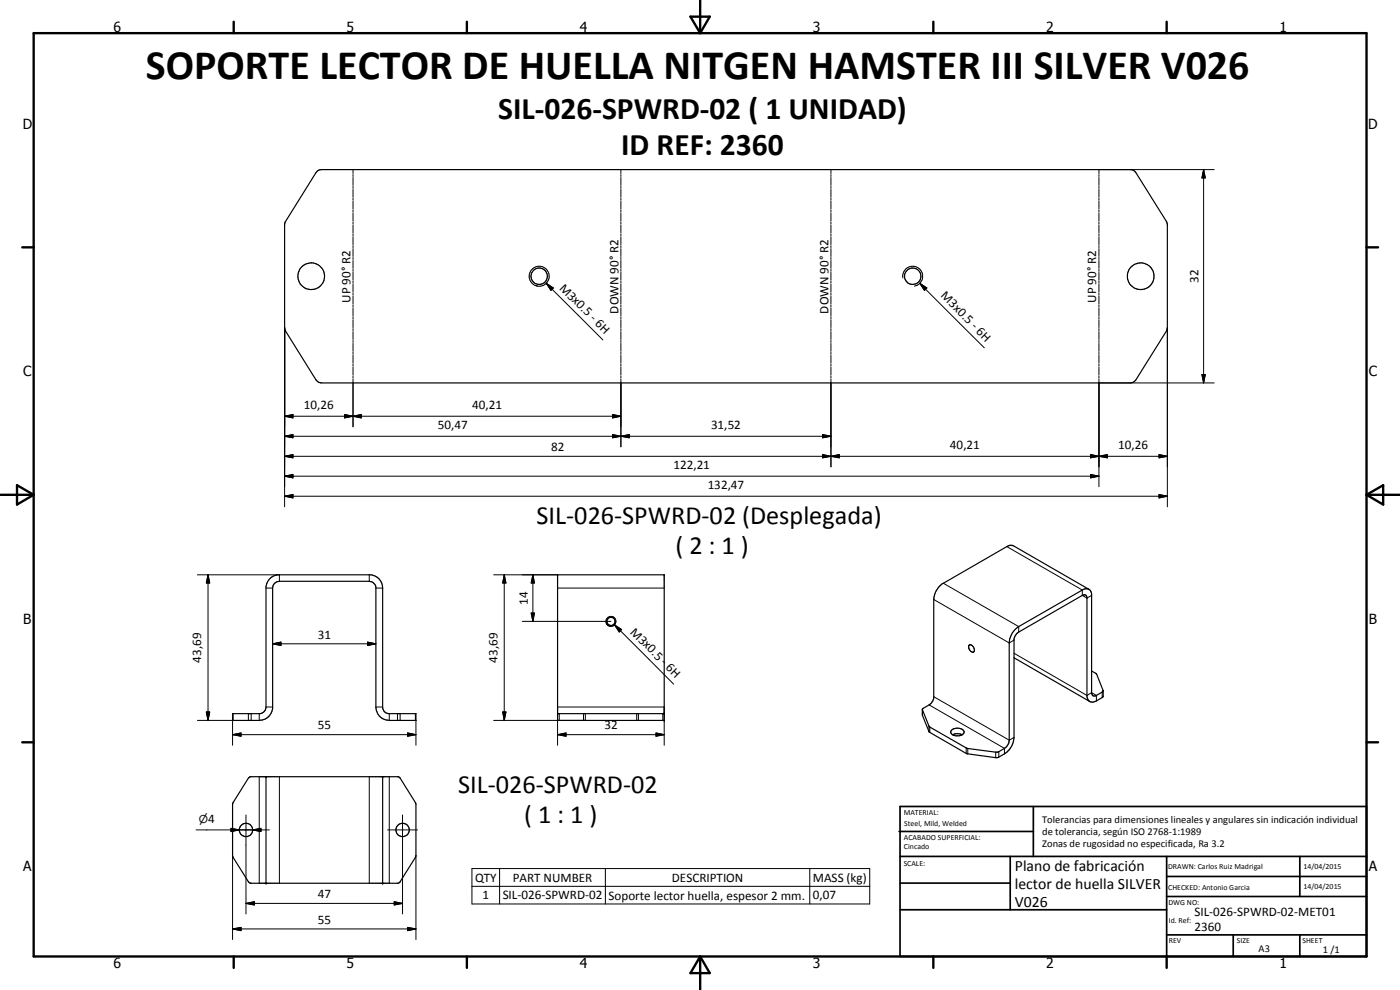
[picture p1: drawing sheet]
<svg xmlns="http://www.w3.org/2000/svg" width="420mm" height="297mm" viewBox="0 0 420 297" stroke-linecap="round" stroke-linejoin="round" font-family="sans-serif">
<g fill="none" stroke="#000" stroke-width=".35">
<path d="M95 51.6l.8-.6 .7-.1h242.7a1.78 1.78 0 0 1 1.7 .9l9.4 15.1v31.4l-.3 1.1-9.1 14.6-1 .8-243.4 .1-1-.3-.7-.6-9.3-14.9-.1-.5v-31.4l.1-.5zM80.8 173.8l1.1-.9 1.4-.4h28a4 4 0 0 1 3.5 3.9v36.1l.7 1.2 1 .4h8.3v2.1h-8a4 4 0 0 1-4-4.1v-36a2.17 2.17 0 0 0-2-1.7h-26.9a2.09 2.09 0 0 0-2.1 2v36.2a4.1 4.1 0 0 1-4 3.6h-8v-2.1h8.4a2.07 2.07 0 0 0 1.6-2v-36.2l.3-.9zM167.3 172.5h32v43.7h-32zM326.8 176.8l-23.1-13.2-1.5 .4-19.1 11a6.1 6.1 0 0 0-2.9 4.9v29.4a3.3 3.3 0 0 1-1.4 2.2l-1.9 1.2-.1 1.8 2.1 5.2 11.4 6.5 8.5 1.1 .8-.1 1.8-1a6.2 6.2 0 0 0 2.9-4.9v-29.5l.3-.9 1.1-1.2 19.1-11.1a.86 .86 0 0 1 1.4 .6v29.8a1.72 1.72 0 0 0 1 1.6 1.72 1.72 0 0 0 1.8-.3l1.9-1.1 .2-1.9M290.9 193.5a1.32 1.32 0 0 1 1.3 .7 1.32 1.32 0 0 1-.2 1.5 1.59 1.59 0 0 1-1.1-2.2zM304.3 197.4l22.8 13.1M167.3 214.1h32M327.6 201.3l1.5 1 2 5M331.1 207.3l-2.1 1.4a.89 .89 0 0 1-1 0 .89 .89 0 0 1-.4-.9v-29.5a1.66 1.66 0 0 0-1-1.6 1.66 1.66 0 0 0-1.8 .3l-19.1 11a6.1 6.1 0 0 0-2.8 4.9v29.2l-.2 .9-1 1.4-2.3 1.3-9.3-1.2-11.2-6.4-2.1-5.2M74.5 233.5l.7-.5 44.5 .1 .4 .4 4.7 7.8-.1 15.8-4.7 7.6-.5 .3h-44.3l-.7-.5-4.7-7.8v-15.4zM79.8 233v32M114.8 233v32"/>
<path d="M285.9 220.5a.98 .98 0 0 1-.5-1.2 .98 .98 0 0 1 1.1-.7 2.05 2.05 0 0 1 2.8 1.2l-.6 .7M285.9 220.5a3.1 3.1 0 0 1 2.8 0M285.9 220.5l.9 .3h1.1l.8-.3"/>
<circle cx="93.4" cy="82.9" r="4"/>
<circle cx="161.8" cy="82.9" r="2.47"/>
<circle cx="273.9" cy="82.9" r="2.46"/>
<circle cx="342.3" cy="82.9" r="4"/>
<circle cx="183.4" cy="186.4" r="1.24"/>
<circle cx="73.8" cy="249" r="2.01"/>
<circle cx="120.8" cy="249" r="1.99"/>
</g>
<g fill="none" stroke="#000" stroke-width=".3">
<path d="M105.9 50.9v1.2M105.9 52.4v.6M105.9 53.3v2.3M105.9 55.9v.6M105.9 56.8v2.4M105.9 59.5v.6M186.3 50.9v1.2M186.3 52.4v.6M186.3 53.3v2.3M186.3 55.9v.6M186.3 56.8v2.4M186.3 59.5v.6"/>
<path d="M249.4 50.9v1.2M249.4 52.4v.6M249.4 53.3v2.3M249.4 55.9v.6M249.4 56.8v2.4M249.4 59.5v.6M329.8 52.4v.6M329.8 53.3v2.3M329.8 55.9v.6M329.8 56.8v2.4M329.8 59.5v.6M361.2 50.9l.5 2.5h-1z"/>
<path d="M361.2 50.9v64M364.4 50.9h-34.6v1.2M105.9 60.4v2.3M105.9 63v.6M105.9 63.9v2.4M105.9 66.6v.6M105.9 67.5v2.3M105.9 70.1v.6M105.9 71v2.4M105.9 73.7v.6M105.9 74.6v2.4M105.9 77.3v.6"/>
<path d="M105.9 78.1v2.4M186.3 60.4v2.3M186.3 63v.6M186.3 63.9v2.4M186.3 66.6v.6M186.3 67.5v2.3M186.3 70.1v.6M186.3 71v2.4M186.3 73.7v.6M186.3 74.6v2.4M186.3 77.3v.6M186.3 78.1v2.4"/>
<path d="M249.4 60.4v2.3M249.4 63v.6M249.4 63.9v2.4M249.4 66.6v.6M249.4 67.5v2.3M249.4 70.1v.6M249.4 71v2.4M249.4 73.7v.6M249.4 74.6v2.4M249.4 77.3v.6M249.4 78.1v2.4M329.8 60.4v2.3"/>
<path d="M329.8 63v.6M329.8 63.9v2.4M329.8 66.6v.6M329.8 67.5v2.3M329.8 70.1v.6M329.8 71v2.4M329.8 73.7v.6M329.8 74.6v2.4M329.8 77.3v.6M329.8 78.1v2.4M85.4 98.3v53.8M105.9 80.8v.6"/>
<path d="M105.9 81.7v2.4M105.9 84.4v.6M105.9 85.3v2.3M105.9 87.9v.6M105.9 88.8v2.4M105.9 91.5v.6M105.9 92.4v2.3M105.9 95v.6M105.9 95.9v2.4M105.9 98.6v.6M105.9 99.5v2.4M161 85.8a3 3 0 0 0 3.7-3.5 3 3 0 0 0-4.8-1.8 3 3 0 0 0 .6 5.1l.8 .3"/>
<path d="M163.9 85l2.2 1.4-.8 .7zM163.9 85l17 17M186.3 80.8v.6M186.3 81.7v2.4M186.3 84.4v.6M186.3 85.3v2.3M186.3 87.9v.6M186.3 88.8v2.4M186.3 91.5v.6M186.3 92.4v2.3M186.3 95v.6M186.3 95.9v2.4"/>
<path d="M186.3 98.6v.6M186.3 99.5v2.4M249.4 80.8v.6M249.4 81.7v2.4M249.4 84.4v.6M249.4 85.3v2.3M249.4 87.9v.6M249.4 88.8v2.4M249.4 91.5v.6M249.4 92.4v2.3M249.4 95v.6M249.4 95.9v2.4"/>
<path d="M249.4 98.6v.6M249.4 99.5v2.4M271 83.4a3 3 0 0 1 2.4-3.5 3 3 0 0 1 3.5 2.5 3 3 0 0 1-2.5 3.5M276 85l2.2 1.4-.8 .7zM276 85l19.4 19.4M329.8 80.8v.6M329.8 81.7v2.4M329.8 84.4v.6M329.8 85.3v2.3M329.8 87.9v.6M329.8 88.8v2.4M329.8 91.5v.6"/>
<path d="M329.8 92.4v2.3M329.8 95v.6M329.8 95.9v2.4M329.8 98.6v.6M329.8 99.5v2.4M350.3 98.3v53.8M105.9 102.2v.5M105.9 103v2.4M105.9 105.7v.6M105.9 106.6v2.4M105.9 109.3v.6M105.9 110.2v2.3"/>
<path d="M105.9 112.8v.6M105.9 113.7v14.4M186.3 102.2v.5M186.3 103v2.4M186.3 105.7v.6M186.3 106.6v2.4M186.3 109.3v.6M186.3 110.2v2.3M186.3 112.8v.6M186.3 113.7v20.4M249.4 102.2v.5M249.4 103v2.4"/>
<path d="M249.4 105.7v.6M249.4 106.6v2.4M249.4 109.3v.6M249.4 110.2v2.3M249.4 112.8v.6M249.4 113.7v26.4M329.8 102.2v.5M329.8 103v2.4M329.8 105.7v.6M329.8 106.6v2.4M329.8 109.3v.6M329.8 110.2v2.3"/>
<path d="M329.8 112.8v.6M329.8 113.7v32.3M329.8 114.9h34.6M360.7 112.4h1l-.5 2.5zM85.4 124.9l2.5-.5v1zM85.4 130.9l2.5-.5v1zM85.4 136.9l2.5-.5v1zM85.4 124.9h100.9M85.4 130.9h164M85.4 136.9h264.9M103.4 124.4l2.5 .5-2.5 .5zM105.9 124.9l2.5-.5v1z"/>
<path d="M183.8 130.4l2.5 .5-2.5 .5zM183.8 124.4l2.5 .5-2.5 .5zM186.3 130.9l2.5-.5v1zM246.9 136.4l2.5 .5-2.5 .5zM246.9 130.4l2.5 .5-2.5 .5zM249.4 136.9l2.5-.5v1zM327.3 136.4l2.5 .5-2.5 .5zM329.8 136.9l2.5-.5v1zM347.8 136.4l2.5 .5-2.5 .5zM85.4 142.9l2.5-.5v1zM85.4 148.9l2.5-.5v1zM85.4 142.9h244.4"/>
<path d="M85.4 148.9h264.9M327.3 142.4l2.5 .5-2.5 .5zM347.8 148.4l2.5 .5-2.5 .5zM59.3 172.5h24.6v1.9M62.4 172.5l.5 2.4h-1zM62.4 172.5v43.7M79.8 176.4h2M110.8 172.5v1.9M112.8 176.4h2M148.2 172.5h19.1M151.3 172.5l.5 2.4h-.9zM151.3 172.5v43.7"/>
<path d="M159.9 172.5l.5 2.4h-1zM159.9 172.5v13.9M167.3 176.4h32M280.2 179.9l22.7 13 1.4-.8M283.1 175l22.6 13v1.7M302.2 164l22.6 13v1.6l1.4 .9 1.4-.9M81.8 193.2l2.5-.5v1zM81.8 193.2h31M110.3 192.7l2.5 .5-2.5 .5zM156.7 186.4h26.6M159.4 183.9h1l-.5 2.5zM181.9 186.8l.2 .5"/>
<path d="M182.1 187.3a1.51 1.51 0 0 1 .3-2 1.51 1.51 0 0 1 2.1 .1 1.51 1.51 0 0 1-.1 2.1M182.1 187.3l.7 .5M182.8 187.8l.3 .1M184.4 187.5l2.2 1.4-.8 .7zM184.4 187.5l17.8 17.8M184.4 187.5l-1 .5-.6-.2M304.3 196l21.9 12.7 1.4-.9 1.4 .9v1.6M61.9 213.6h1l-.5 2.6zM69.8 216.2v7.4M70 214.1v2.1h-10.7M74.5 214.1v2.1M75.4 214.1v2.1"/>
<path d="M77.8 214.1v2.1M79.8 212.1h2M112.8 212.1h2M116.8 214.1v2.1M119.3 214.1v2.1M120.1 214.1v2.1M122.3 219.9l2.5 .5-2.5 .5zM124.7 214.1v2.1M124.8 216.2v7.4M150.9 213.6h.9l-.5 2.6zM167.8 214.1v2.1M175.1 214.1v2.1"/>
<path d="M175.7 214.1v2.1h-27.5M191.1 214.1v2.1M191.6 214.1v2.1M196.9 219.9l2.4 .5-2.4 .5zM198.9 214.1v2.1M276.8 213v1.7M278.8 217.8v1.7M278.8 211.5l22.6 13v1.7M279 218.1v1.7M280.2 209l22.7 13.1 1.4-.8M330.8 207.6v1.7M69.8 220.4l2.5-.5v1z"/>
<path d="M69.8 220.4h55M77.8 233v32M83.9 233v32M110.8 233v32M116.8 233v32M167.3 220.4l2.6-.5v1zM167.3 223.6v-11.5h32v11.5M167.3 220.4h32M290 224.4v1.7M290.4 224.6v1.6M298.8 225.7v1.6M299.8 225.6v1.6"/>
<path d="M58.8 249h22M69.3 248.5l2.5 .5-2.5 .5zM69.8 256.7v25.2M73.8 244.5v29.7M75.8 249l2.5-.5v1zM116.3 249h9M120.8 244.5v29.7M124.8 256.7v25.2M69.8 278.7l2.5-.4v.9zM69.8 278.7h55M73.8 271.1l2.5-.5v.9zM73.8 271.1h47"/>
<path d="M118.3 270.6l2.5 .5-2.5 .4zM122.3 278.3l2.5 .4-2.5 .5zM141.6 260.6h119.4v10.6h-119.4zM141.6 265.9h119.4M149.9 260.6v10.6M181.7 260.6v10.6M243 260.6v10.6"/>
</g>
<g fill="#000">
<circle cx="167.3" cy="172.5" r=".18"/>
<circle cx="199.3" cy="172.5" r=".18"/>
<circle cx="167.3" cy="214.1" r=".18"/>
<circle cx="199.3" cy="216.2" r=".18"/>
<circle cx="199.3" cy="214.1" r=".18"/>
<circle cx="79.8" cy="233" r=".18"/>
<circle cx="114.8" cy="233" r=".18"/>
<circle cx="79.8" cy="265" r=".18"/>
<circle cx="114.8" cy="265" r=".18"/>
</g>
<g fill="none" stroke="#000" stroke-width=".71">
<path d="M10.1 9.9h400v277.1h-400zM70.1 6.5v3.4M140.1 6.5v3.4M207.2 5h5.8l-2.9 4.9zM210.1 0v9.9M280.1 6.5v3.4M350.1 6.5v3.4M6.7 74.2h3.4M410.1 74.2h3.5M.1 148.5h10M5.1 145.6l5 2.9-5 2.9zM410.1 148.5h10"/>
<path d="M410.1 148.5l5-2.9v5.8zM6.7 222.7h3.4M410.1 222.7h3.5M70.1 287v3.4M140.1 287v3.4M210.1 287v10M210.1 287l2.9 5h-5.8zM280.1 287v3.4M350.1 287v3.4"/>
</g>
<g fill="none" stroke="#000" stroke-width=".51">
<path d="M269.8 249.5h40.3M270.1 242h140v45h-140zM270.1 257h140M303.2 257v16M310.1 242v15M350.1 257v30M390.1 257v12M270.1 265h33.1M270.1 273h80M350.1 269h60M350.1 263h60M350.1 280.5h60"/>
<path d="M370.1 280.5v6.5M390.1 280.5v6.5"/>
</g>
<g fill="#000">
<path d="M361.2 50.9l.5 2.5h-1zM163.9 85l2.2 1.4-.8 .7zM276 85l2.2 1.4-.8 .7zM360.7 112.4h1l-.5 2.5zM85.4 124.9l2.5-.5v1zM85.4 130.9l2.5-.5v1zM85.4 136.9l2.5-.5v1zM103.4 124.4l2.5 .5-2.5 .5zM105.9 124.9l2.5-.5v1zM183.8 130.4l2.5 .5-2.5 .5zM183.8 124.4l2.5 .5-2.5 .5zM186.3 130.9l2.5-.5v1z"/>
<path d="M246.9 136.4l2.5 .5-2.5 .5zM246.9 130.4l2.5 .5-2.5 .5zM249.4 136.9l2.5-.5v1zM327.3 136.4l2.5 .5-2.5 .5zM329.8 136.9l2.5-.5v1zM347.8 136.4l2.5 .5-2.5 .5zM85.4 142.9l2.5-.5v1zM85.4 148.9l2.5-.5v1zM327.3 142.4l2.5 .5-2.5 .5zM347.8 148.4l2.5 .5-2.5 .5zM62.4 172.5l.5 2.4h-1zM151.3 172.5l.5 2.4h-.9z"/>
<path d="M159.9 172.5l.5 2.4h-1zM81.8 193.2l2.5-.5v1zM110.3 192.7l2.5 .5-2.5 .5zM159.4 183.9h1l-.5 2.5zM184.4 187.5l2.2 1.4-.8 .7zM61.9 213.6h1l-.5 2.6zM69.8 220.4l2.5-.5v1zM150.9 213.6h.9l-.5 2.6zM167.3 220.4l2.6-.5v1zM122.3 219.9l2.5 .5-2.5 .5zM196.9 219.9l2.4 .5-2.4 .5zM69.3 248.5l2.5 .5-2.5 .5z"/>
<path d="M75.8 249l2.5-.5v1zM69.8 278.7l2.5-.4v.9zM73.8 271.1l2.5-.5v.9zM118.3 270.6l2.5 .5-2.5 .4zM122.3 278.3l2.5 .4-2.5 .5z"/>
</g>
<text font-size="12.6" x="43.8" y="23.8">SOPORTE LECTOR DE HUELLA NITGEN HAMSTER III SILVER V026</text>
<g font-size="9.4">
<text x="149.6" y="35.6">SIL-026-SPWRD-02 ( 1 UNIDAD)</text>
<text x="186.4" y="46.4">ID REF: 2360</text>
</g>
<g font-size="7.9">
<text x="161" y="157.4">SIL-026-SPWRD-02 (Desplegada)</text>
<text x="202.8" y="166.4">( 2 : 1 )</text>
<text x="137.5" y="237.8">SIL-026-SPWRD-02</text>
<text x="157.3" y="246.8">( 1 : 1 )</text>
</g>
<g font-size="4.7">
<text x="304.6" y="261.2">Plano de fabricación</text>
<text x="304.6" y="266.6">lector de huella SILVER</text>
<text x="304.6" y="272">V026</text>
</g>
<g font-size="4.2">
<text x="34" y="9.6">6</text>
<text x="104" y="9.6">5</text>
<text x="174" y="9.6">4</text>
<text x="244" y="9.6">3</text>
<text x="314" y="9.6">2</text>
<text x="384" y="9.6">1</text>
<text x="6.8" y="38.7">D</text>
<text x="410.6" y="38.7">D</text>
<text x="7" y="112.9">C</text>
<text x="410.8" y="112.9">C</text>
<text x="7" y="187.1">B</text>
<text x="410.8" y="187.1">B</text>
<text x="7" y="261.4">A</text>
<text x="410.8" y="261.4">A</text>
<text x="34" y="290.4">6</text>
<text x="104" y="290.4">5</text>
<text x="174" y="290.4">4</text>
<text x="244" y="290.4">3</text>
<text x="314" y="290.4">2</text>
<text x="384" y="290.4">1</text>
</g>
<g font-size="3.9">
<text x="167.8" y="86.6" transform="rotate(45 167.8 86.6)">M3x0.5 - 6H</text>
<text x="282.2" y="88.9" transform="rotate(45 282.2 88.9)">M3x0.5 - 6H</text>
<text x="359.7" y="84.9" transform="rotate(-90 359.7 84.9)">32</text>
<text x="105.1" y="90.8" transform="rotate(-90 105.1 90.8)">UP 90° R2</text>
<text x="185.6" y="94.1" transform="rotate(-90 185.6 94.1)">DOWN 90° R2</text>
<text x="248.6" y="94.1" transform="rotate(-90 248.6 94.1)">DOWN 90° R2</text>
<text x="329" y="90.8" transform="rotate(-90 329 90.8)">UP 90° R2</text>
<text x="91.2" y="122.9">10,26</text>
<text x="141.7" y="122.9">40,21</text>
<text x="131.4" y="128.8">50,47</text>
<text x="213.4" y="128.8">31,52</text>
<text x="165.4" y="135.4">82</text>
<text x="285.1" y="134.8">40,21</text>
<text x="335.6" y="134.8">10,26</text>
<text x="202.2" y="140.8">122,21</text>
<text x="212.4" y="146.9">132,47</text>
<text x="158.4" y="181.4" transform="rotate(-90 158.4 181.4)">14</text>
<text x="95.4" y="191.6">31</text>
<text x="189" y="189.9" transform="rotate(45 189 189.9)">M3x0.5 - 6H</text>
<text x="60.4" y="198.8" transform="rotate(-90 60.4 198.8)">43,69</text>
<text x="149.3" y="198.8" transform="rotate(-90 149.3 198.8)">43,69</text>
<text x="95.4" y="218.9">55</text>
<text x="181.4" y="218.9">32</text>
<text x="62.4" y="246.9">4</text>
<text x="95.4" y="269.5">47</text>
<text x="142.6" y="264.5">QTY</text>
<text x="144.8" y="269.9">1</text>
<text x="150.9" y="269.9">SIL-026-SPWRD-02</text>
<text x="153.9" y="264.5">PART NUMBER</text>
<text x="182.6" y="269.9">Soporte lector huella, espesor 2 mm.</text>
<text x="201.6" y="264.5">DESCRIPTION</text>
<text x="243.9" y="264.7">MASS (kg)</text>
<text x="243.9" y="269.9">0,07</text>
<text x="358.5" y="275">SIL-026-SPWRD-02-MET01</text>
<text x="95.4" y="277.2">55</text>
<text x="358.5" y="279.4">2360</text>
</g>
<text font-size="3.3" x="59.6" y="246.9">n</text>
<g font-size="3.1">
<text x="312.7" y="246.8">Tolerancias para dimensiones lineales y angulares sin indicación individual</text>
<text x="312.7" y="250.4">de tolerancia, según ISO 2768-1:1989</text>
<text x="312.7" y="254">Zonas de rugosidad no especificada, Ra 3.2</text>
<text x="377.7" y="285.6">A3</text>
<text x="397" y="285.9">1 /1</text>
</g>
<g font-size="2.4">
<text x="271.2" y="244.4">MATERIAL:</text>
<text x="271.3" y="252">ACABADO SUPERFICIAL:</text>
<text x="271.4" y="247.9">Steel, Mild, Welded</text>
<text x="271.3" y="254.6">Cincado</text>
<text x="271.2" y="259.7">SCALE:</text>
<text x="350.6" y="260.8">DRAWN: Carlos Ruiz Madrigal</text>
<text x="391.2" y="260.6">14/04/2015</text>
<text x="350.6" y="267">CHECKED: Antonio Garcia</text>
<text x="391.2" y="266.7">14/04/2015</text>
<text x="350.6" y="271.4">DWG NO:</text>
<text x="350.8" y="276.9">Id. Ref:</text>
<text x="350.8" y="282.8">REV</text>
<text x="371.2" y="282.9">SIZE</text>
<text x="390.9" y="282.9">SHEET</text>
</g>
</svg>
